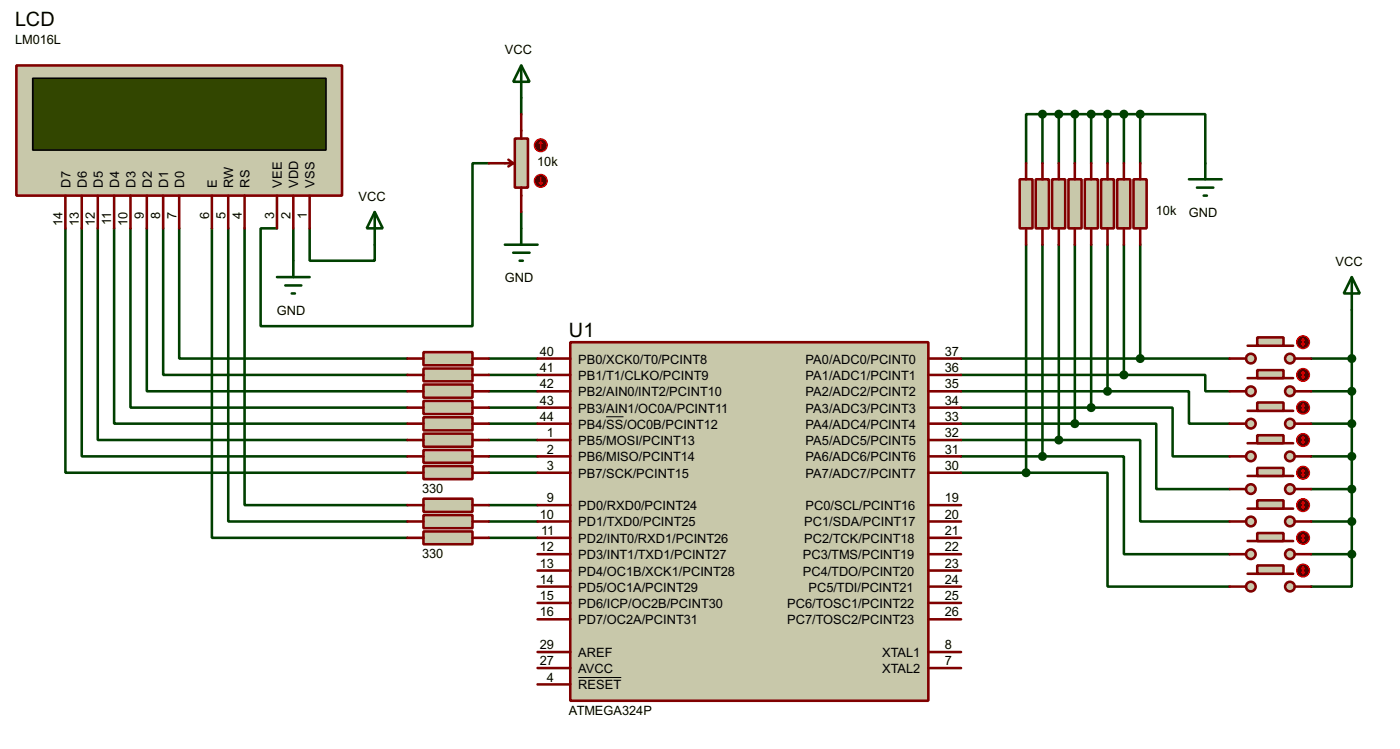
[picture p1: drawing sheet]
<svg xmlns="http://www.w3.org/2000/svg" width="218mm" height="117mm" viewBox="0 0 218 117" stroke-linecap="round" stroke-linejoin="round" font-family="sans-serif">
<g fill="none" stroke="#004000" stroke-width=".4">
<path d="M81.3 15.3v2.5M162.6 17.8h-2.5v7.7M162.6 17.8v7.7M162.6 17.8h15.3M165.2 17.8v7.7M167.7 17.8v7.7M170.2 17.8v7.7M172.8 17.8v7.7M175.3 17.8v7.7M177.9 17.8h10.1v7.7M177.9 17.8v7.7M10.2 35.6v38.1h53.4"/>
<path d="M12.8 35.6v35.6h50.8M15.3 35.6v33h48.3M17.8 35.6v30.5h45.8M20.4 35.6v28h43.2M22.9 35.6v25.4h40.7M25.5 35.6v22.9h38.1M28 35.6v20.3h35.6M33.1 35.6v48.3h30.5M35.6 35.6v45.7h28M38.2 35.6v43.2h25.4M45.8 35.6v5.1M48.3 35.6v5.1h10.2v-2.5"/>
<path d="M76.3 25.5h-2.6v25.4h-33v-15.3h2.5M81.3 33.1v2.5M160.1 38.2v35.5M162.6 38.2v33M165.2 38.2v30.4M167.7 38.2v27.9M170.2 38.2v25.4M172.8 38.2v22.8M175.3 38.2v20.3M177.9 38.2v17.7M76.3 55.9h7.6M76.3 58.5h7.6"/>
<path d="M149.9 55.9h41.9M149.9 58.5h25.4M175.3 58.5h12.7v2.5h3.8M204.5 55.9h6.4M210.9 48.3v38.1M76.3 61h7.6M76.3 63.6h7.6M76.3 66.1h7.6M76.3 68.6h7.6M76.3 71.2h7.6M76.3 73.7h7.6M76.3 78.8h7.6"/>
<path d="M149.9 61h22.9M149.9 63.6h20.3M149.9 66.1h17.8M149.9 68.6h15.3M149.9 71.2h12.7M149.9 73.7h10.2M160.1 73.7h12.7v17.8h19M162.6 71.2h12.7v15.2h16.5M165.2 68.6h12.7v12.7h13.9M167.7 66.1h12.7v10.2h11.4M170.2 63.6h12.7v7.6h8.9M172.8 61h12.7v5.1h6.3"/>
<path d="M204.5 61h6.4M204.5 66.1h6.4M204.5 71.2h6.4M204.5 76.3h6.4M76.3 81.3h7.6M76.3 83.9h7.6M204.5 81.3h6.4M204.5 86.4h6.4M210.9 86.4v5.1h-6.4"/>
</g>
<path d="M89 53.4h55.8v55.9h-55.8z" fill="#c8c8aa" stroke="#800000" stroke-width=".4"/>
<g fill="none" stroke="#800000" stroke-width=".4">
<path d="M83.9 58.5h5.1M83.9 55.9h5.1M144.8 58.5h5.1M144.8 55.9h5.1M83.9 78.8h5.1M83.9 71.2h5.1M83.9 68.6h5.1M83.9 66.1h5.1M83.9 63.6h5.1M83.9 61h5.1M83.9 73.7h5.1M144.8 78.8h5.1"/>
<path d="M144.8 71.2h5.1M144.8 68.6h5.1M144.8 66.1h5.1M144.8 63.6h5.1M144.8 61h5.1M144.8 73.7h5.1M83.9 94h5.1M83.9 91.5h5.1M83.9 89h5.1M83.9 86.4h5.1M83.9 83.9h5.1M83.9 81.3h5.1"/>
<path d="M83.9 96.6h5.1M144.8 94h5.1M144.8 91.5h5.1M144.8 89h5.1M144.8 86.4h5.1M144.8 83.9h5.1M144.8 81.3h5.1M144.8 96.6h5.1M83.9 104.2h5.1M83.9 101.7h5.1M83.9 106.7h5.1M144.8 104.2h5.1"/>
<path d="M144.8 101.7h5.1"/>
</g>
<path d="M94.6 65h2.7M90.2 105.6h6.7" fill="none" stroke="#000" stroke-width=".16"/>
<path d="M2.6 10.2h50.8v20.3h-50.8z" fill="#c8c8aa" stroke="#800000" stroke-width=".4"/>
<path d="M5.1 12.2h45.8v11.2h-45.8z" fill="#324600" stroke="#000" stroke-width=".25"/>
<g fill="none" stroke="#800000" stroke-width=".4">
<path d="M10.2 30.5v5.1M12.8 30.5v5.1M15.3 30.5v5.1M17.8 30.5v5.1M20.4 30.5v5.1M22.9 30.5v5.1M25.5 30.5v5.1M28 30.5v5.1M33.1 30.5v5.1M35.6 30.5v5.1M38.2 30.5v5.1M43.2 30.5v5.1"/>
<path d="M45.8 30.5v5.1M48.3 30.5v5.1"/>
</g>
<path d="M58.5 33.1l1.2 2.5h-2.5zM58.5 33.1v5.1M43.2 43.2h5.1M44.5 44.5h2.5M45.5 45.8h.5M45.8 40.7v2.5" fill="none" stroke="#004000" stroke-width=".4"/>
<path d="M80.3 21.6h2.1v7.7h-2.1z" fill="#c8c8aa" stroke="#800000" stroke-width=".4"/>
<path d="M81.3 17.8v3.8M76.3 25.5h3.8M79.3 24.9l.8 .6M80.1 25.5l-.8 .5M81.3 29.3v3.8" fill="none" stroke="#800000" stroke-width=".4"/>
<circle cx="84.3" cy="22.7" r="1" fill="#400000" stroke="#f00" stroke-width=".2"/>
<path d="M84.4 22.2l.2 .2M84.4 22.2l-.3 .2M84.4 22.2v1" fill="none" stroke="#f00" stroke-width=".2"/>
<circle cx="84.3" cy="28.2" r="1" fill="#400000" stroke="#f00" stroke-width=".2"/>
<path d="M84.1 28.5l.3 .3M84.4 27.7v1.1M84.6 28.5l-.2 .3" fill="none" stroke="#f00" stroke-width=".2"/>
<path d="M81.3 10.2l1.3 2.6h-2.5zM81.3 10.2v5.1M78.8 38.2h5.1M80.1 39.4h2.5M81.3 35.6v2.6M81.1 40.7h.5" fill="none" stroke="#004000" stroke-width=".4"/>
<path d="M66.1 54.9h7.6v2.1h-7.6z" fill="#c8c8aa" stroke="#800000" stroke-width=".4"/>
<path d="M63.6 55.9h2.5M73.7 55.9h2.6" fill="none" stroke="#800000" stroke-width=".4"/>
<path d="M66.1 57.5h7.6v2h-7.6z" fill="#c8c8aa" stroke="#800000" stroke-width=".4"/>
<path d="M63.6 58.5h2.5M73.7 58.5h2.6" fill="none" stroke="#800000" stroke-width=".4"/>
<path d="M66.1 60h7.6v2h-7.6z" fill="#c8c8aa" stroke="#800000" stroke-width=".4"/>
<path d="M63.6 61h2.5M73.7 61h2.6" fill="none" stroke="#800000" stroke-width=".4"/>
<path d="M66.1 62.5h7.6v2.1h-7.6z" fill="#c8c8aa" stroke="#800000" stroke-width=".4"/>
<path d="M63.6 63.6h2.5M73.7 63.6h2.6" fill="none" stroke="#800000" stroke-width=".4"/>
<path d="M66.1 65.1h7.6v2h-7.6z" fill="#c8c8aa" stroke="#800000" stroke-width=".4"/>
<path d="M63.6 66.1h2.5M73.7 66.1h2.6" fill="none" stroke="#800000" stroke-width=".4"/>
<path d="M66.1 67.6h7.6v2.1h-7.6z" fill="#c8c8aa" stroke="#800000" stroke-width=".4"/>
<path d="M63.6 68.6h2.5M73.7 68.6h2.6" fill="none" stroke="#800000" stroke-width=".4"/>
<path d="M66.1 70.2h7.6v2h-7.6z" fill="#c8c8aa" stroke="#800000" stroke-width=".4"/>
<path d="M63.6 71.2h2.5M73.7 71.2h2.6" fill="none" stroke="#800000" stroke-width=".4"/>
<path d="M66.1 72.7h7.6v2h-7.6z" fill="#c8c8aa" stroke="#800000" stroke-width=".4"/>
<path d="M63.6 73.7h2.5M73.7 73.7h2.6" fill="none" stroke="#800000" stroke-width=".4"/>
<path d="M66.1 77.8h7.6v2h-7.6z" fill="#c8c8aa" stroke="#800000" stroke-width=".4"/>
<path d="M63.6 78.8h2.5M73.7 78.8h2.6" fill="none" stroke="#800000" stroke-width=".4"/>
<path d="M66.1 80.3h7.6v2.1h-7.6z" fill="#c8c8aa" stroke="#800000" stroke-width=".4"/>
<path d="M63.6 81.3h2.5M73.7 81.3h2.6" fill="none" stroke="#800000" stroke-width=".4"/>
<path d="M66.1 82.9h7.6v2h-7.6z" fill="#c8c8aa" stroke="#800000" stroke-width=".4"/>
<path d="M63.6 83.9h2.5M73.7 83.9h2.6" fill="none" stroke="#800000" stroke-width=".4"/>
<g fill="#c8c8aa" stroke="#800000" stroke-width=".4">
<circle cx="201.2" cy="55.9" r=".75"/>
<circle cx="195.1" cy="55.9" r=".75"/>
</g>
<path d="M194.6 53.9h7.1" fill="none" stroke="#800000" stroke-width=".4"/>
<path d="M196.1 52.6h4.1v1.3h-4.1z" fill="#c8c8aa" stroke="#800000" stroke-width=".4"/>
<path d="M191.8 55.9h2.6M202 55.9h2.5" fill="none" stroke="#800000" stroke-width=".4"/>
<circle cx="203.2" cy="53.4" r="1" fill="#400000" stroke="#f00" stroke-width=".2"/>
<path d="M203 53.6l.3 .3M203.3 52.9v1M203.3 52.9l-.3 .2M203.3 52.9l.2 .2M203.5 53.6l-.2 .3" fill="none" stroke="#f00" stroke-width=".2"/>
<path d="M210.9 43.2l1.2 2.6h-2.5zM210.9 43.2v5.1" fill="none" stroke="#004000" stroke-width=".4"/>
<g fill="#c8c8aa" stroke="#800000" stroke-width=".4">
<circle cx="201.2" cy="61" r=".75"/>
<circle cx="195.1" cy="61" r=".75"/>
</g>
<path d="M194.6 59h7.1" fill="none" stroke="#800000" stroke-width=".4"/>
<path d="M196.1 57.7h4.1v1.3h-4.1z" fill="#c8c8aa" stroke="#800000" stroke-width=".4"/>
<path d="M191.8 61h2.6M202 61h2.5" fill="none" stroke="#800000" stroke-width=".4"/>
<circle cx="203.2" cy="58.5" r="1" fill="#400000" stroke="#f00" stroke-width=".2"/>
<path d="M203 58.7l.3 .3M203.3 58v1M203.3 58l-.3 .2M203.3 58l.2 .2M203.5 58.7l-.2 .3" fill="none" stroke="#f00" stroke-width=".2"/>
<g fill="#c8c8aa" stroke="#800000" stroke-width=".4">
<circle cx="201.2" cy="66.1" r=".75"/>
<circle cx="195.1" cy="66.1" r=".75"/>
</g>
<path d="M194.6 64.1h7.1" fill="none" stroke="#800000" stroke-width=".4"/>
<path d="M196.1 62.8h4.1v1.3h-4.1z" fill="#c8c8aa" stroke="#800000" stroke-width=".4"/>
<path d="M191.8 66.1h2.6M202 66.1h2.5" fill="none" stroke="#800000" stroke-width=".4"/>
<circle cx="203.2" cy="63.6" r="1" fill="#400000" stroke="#f00" stroke-width=".2"/>
<path d="M203 63.8l.3 .3M203.3 63v1.1M203.3 63l-.3 .3M203.3 63l.2 .3M203.5 63.8l-.2 .3" fill="none" stroke="#f00" stroke-width=".2"/>
<g fill="#c8c8aa" stroke="#800000" stroke-width=".4">
<circle cx="201.2" cy="71.2" r=".75"/>
<circle cx="195.1" cy="71.2" r=".75"/>
</g>
<path d="M194.6 69.1h7.1" fill="none" stroke="#800000" stroke-width=".4"/>
<path d="M196.1 67.9h4.1v1.2h-4.1z" fill="#c8c8aa" stroke="#800000" stroke-width=".4"/>
<path d="M191.8 71.2h2.6M202 71.2h2.5" fill="none" stroke="#800000" stroke-width=".4"/>
<circle cx="203.2" cy="68.6" r="1" fill="#400000" stroke="#f00" stroke-width=".2"/>
<path d="M203 68.9l.3 .2M203.3 68.1v1M203.3 68.1l-.3 .3M203.3 68.1l.2 .3M203.5 68.9l-.2 .2" fill="none" stroke="#f00" stroke-width=".2"/>
<g fill="#c8c8aa" stroke="#800000" stroke-width=".4">
<circle cx="201.2" cy="76.3" r=".75"/>
<circle cx="195.1" cy="76.3" r=".75"/>
</g>
<path d="M194.6 74.2h7.1" fill="none" stroke="#800000" stroke-width=".4"/>
<path d="M196.1 73h4.1v1.2h-4.1z" fill="#c8c8aa" stroke="#800000" stroke-width=".4"/>
<path d="M191.8 76.3h2.6M202 76.3h2.5" fill="none" stroke="#800000" stroke-width=".4"/>
<circle cx="203.2" cy="73.7" r="1" fill="#400000" stroke="#f00" stroke-width=".2"/>
<path d="M203 74l.3 .2M203.3 73.2v1M203.3 73.2l-.3 .3M203.3 73.2l.2 .3M203.5 74l-.2 .2" fill="none" stroke="#f00" stroke-width=".2"/>
<g fill="#c8c8aa" stroke="#800000" stroke-width=".4">
<circle cx="201.2" cy="81.3" r=".75"/>
<circle cx="195.1" cy="81.3" r=".75"/>
</g>
<path d="M194.6 79.3h7.1" fill="none" stroke="#800000" stroke-width=".4"/>
<path d="M196.1 78h4.1v1.3h-4.1z" fill="#c8c8aa" stroke="#800000" stroke-width=".4"/>
<path d="M191.8 81.3h2.6M202 81.3h2.5" fill="none" stroke="#800000" stroke-width=".4"/>
<circle cx="203.2" cy="78.8" r="1" fill="#400000" stroke="#f00" stroke-width=".2"/>
<path d="M203 79l.3 .3M203.3 78.3v1M203.3 78.3l-.3 .2M203.3 78.3l.2 .2M203.5 79l-.2 .3" fill="none" stroke="#f00" stroke-width=".2"/>
<g fill="#c8c8aa" stroke="#800000" stroke-width=".4">
<circle cx="201.2" cy="86.4" r=".75"/>
<circle cx="195.1" cy="86.4" r=".75"/>
</g>
<path d="M194.6 84.4h7.1" fill="none" stroke="#800000" stroke-width=".4"/>
<path d="M196.1 83.1h4.1v1.3h-4.1z" fill="#c8c8aa" stroke="#800000" stroke-width=".4"/>
<path d="M191.8 86.4h2.6M202 86.4h2.5" fill="none" stroke="#800000" stroke-width=".4"/>
<circle cx="203.2" cy="83.9" r="1" fill="#400000" stroke="#f00" stroke-width=".2"/>
<path d="M203 84.1l.3 .3M203.3 83.4v1M203.3 83.4l-.3 .2M203.3 83.4l.2 .2M203.5 84.1l-.2 .3" fill="none" stroke="#f00" stroke-width=".2"/>
<g fill="#c8c8aa" stroke="#800000" stroke-width=".4">
<circle cx="201.2" cy="91.5" r=".75"/>
<circle cx="195.1" cy="91.5" r=".75"/>
</g>
<path d="M194.6 89.5h7.1" fill="none" stroke="#800000" stroke-width=".4"/>
<path d="M196.1 88.2h4.1v1.3h-4.1z" fill="#c8c8aa" stroke="#800000" stroke-width=".4"/>
<path d="M191.8 91.5h2.6M202 91.5h2.5" fill="none" stroke="#800000" stroke-width=".4"/>
<circle cx="203.2" cy="89" r="1" fill="#400000" stroke="#f00" stroke-width=".2"/>
<path d="M203 89.2l.3 .3M203.3 88.4v1.1M203.3 88.4l-.3 .3M203.3 88.4l.2 .3M203.5 89.2l-.2 .3" fill="none" stroke="#f00" stroke-width=".2"/>
<path d="M176.8 28h2.1v7.6h-2.1z" fill="#c8c8aa" stroke="#800000" stroke-width=".4"/>
<path d="M177.9 25.5v2.5M177.9 35.6v2.6" fill="none" stroke="#800000" stroke-width=".4"/>
<circle cx="177.8" cy="55.9" r=".5" fill="#004000" stroke="#004000" stroke-width=".4"/>
<path d="M174.3 28h2v7.6h-2z" fill="#c8c8aa" stroke="#800000" stroke-width=".4"/>
<path d="M175.3 25.5v2.5M175.3 35.6v2.6" fill="none" stroke="#800000" stroke-width=".4"/>
<circle cx="175.3" cy="58.5" r=".5" fill="#004000" stroke="#004000" stroke-width=".4"/>
<path d="M171.8 28h2v7.6h-2z" fill="#c8c8aa" stroke="#800000" stroke-width=".4"/>
<path d="M172.8 25.5v2.5M172.8 35.6v2.6" fill="none" stroke="#800000" stroke-width=".4"/>
<path d="M169.2 28h2.1v7.6h-2.1z" fill="#c8c8aa" stroke="#800000" stroke-width=".4"/>
<path d="M170.2 25.5v2.5M170.2 35.6v2.6" fill="none" stroke="#800000" stroke-width=".4"/>
<path d="M166.7 28h2v7.6h-2z" fill="#c8c8aa" stroke="#800000" stroke-width=".4"/>
<path d="M167.7 25.5v2.5M167.7 35.6v2.6" fill="none" stroke="#800000" stroke-width=".4"/>
<path d="M164.1 28h2.1v7.6h-2.1z" fill="#c8c8aa" stroke="#800000" stroke-width=".4"/>
<path d="M165.2 25.5v2.5M165.2 35.6v2.6" fill="none" stroke="#800000" stroke-width=".4"/>
<path d="M161.6 28h2v7.6h-2z" fill="#c8c8aa" stroke="#800000" stroke-width=".4"/>
<path d="M162.6 25.5v2.5M162.6 35.6v2.6" fill="none" stroke="#800000" stroke-width=".4"/>
<path d="M159.1 28h2v7.6h-2z" fill="#c8c8aa" stroke="#800000" stroke-width=".4"/>
<path d="M160.1 25.5v2.5M160.1 35.6v2.6" fill="none" stroke="#800000" stroke-width=".4"/>
<g fill="#004000" stroke="#004000" stroke-width=".4">
<circle cx="172.7" cy="61" r=".5"/>
<circle cx="170.2" cy="63.6" r=".5"/>
<circle cx="167.6" cy="66.1" r=".5"/>
<circle cx="165.1" cy="68.6" r=".5"/>
<circle cx="162.6" cy="71.2" r=".5"/>
<circle cx="160" cy="73.7" r=".5"/>
<circle cx="210.8" cy="55.9" r=".5"/>
<circle cx="210.8" cy="61" r=".5"/>
<circle cx="210.8" cy="66.1" r=".5"/>
<circle cx="210.8" cy="71.2" r=".5"/>
<circle cx="210.8" cy="76.3" r=".5"/>
<circle cx="210.8" cy="81.3" r=".5"/>
<circle cx="210.8" cy="86.4" r=".5"/>
<circle cx="162.6" cy="17.8" r=".5"/>
<circle cx="165.1" cy="17.8" r=".5"/>
<circle cx="167.6" cy="17.8" r=".5"/>
<circle cx="170.2" cy="17.8" r=".5"/>
<circle cx="172.7" cy="17.8" r=".5"/>
<circle cx="175.3" cy="17.8" r=".5"/>
<circle cx="177.8" cy="17.8" r=".5"/>
</g>
<path d="M185.5 28h5.1M186.7 29.3h2.6M187.8 30.5h.5M188 25.5v2.5" fill="none" stroke="#004000" stroke-width=".4"/>
<g font-size="3.1">
<text x="2.4" y="4.1">LCD</text>
<text x="88.8" y="52.5">U1</text>
</g>
<g font-size="2">
<text x="2.4" y="6.9">LM016L</text>
<text x="78.8" y="8.4">VCC</text>
<text x="11" y="29.3" transform="rotate(-90 11 29.3)">D7</text>
<text x="13.5" y="29.3" transform="rotate(-90 13.5 29.3)">D6</text>
<text x="16" y="29.3" transform="rotate(-90 16 29.3)">D5</text>
<text x="18.6" y="29.3" transform="rotate(-90 18.6 29.3)">D4</text>
<text x="21.1" y="29.3" transform="rotate(-90 21.1 29.3)">D3</text>
<text x="23.7" y="29.3" transform="rotate(-90 23.7 29.3)">D2</text>
<text x="26.2" y="29.3" transform="rotate(-90 26.2 29.3)">D1</text>
<text x="28.7" y="29.3" transform="rotate(-90 28.7 29.3)">D0</text>
<text x="33.8" y="29.3" transform="rotate(-90 33.8 29.3)">E</text>
<text x="36.4" y="29.3" transform="rotate(-90 36.4 29.3)">RW</text>
<text x="38.9" y="29.3" transform="rotate(-90 38.9 29.3)">RS</text>
<text x="44" y="29.3" transform="rotate(-90 44 29.3)">VEE</text>
<text x="46.5" y="29.3" transform="rotate(-90 46.5 29.3)">VDD</text>
<text x="49.1" y="29.3" transform="rotate(-90 49.1 29.3)">VSS</text>
<text x="83.8" y="25.9">10k</text>
<text x="9.8" y="35.3" transform="rotate(-90 9.8 35.3)">14</text>
<text x="12.3" y="35.3" transform="rotate(-90 12.3 35.3)">13</text>
<text x="14.8" y="35.3" transform="rotate(-90 14.8 35.3)">12</text>
<text x="17.4" y="35" transform="rotate(-90 17.4 35)">11</text>
<text x="19.9" y="35.3" transform="rotate(-90 19.9 35.3)">10</text>
<text x="22.5" y="34.2" transform="rotate(-90 22.5 34.2)">9</text>
<text x="25" y="34.2" transform="rotate(-90 25 34.2)">8</text>
<text x="27.5" y="34.2" transform="rotate(-90 27.5 34.2)">7</text>
<text x="32.6" y="34.2" transform="rotate(-90 32.6 34.2)">6</text>
<text x="35.2" y="34.2" transform="rotate(-90 35.2 34.2)">5</text>
<text x="37.7" y="34.2" transform="rotate(-90 37.7 34.2)">4</text>
<text x="42.8" y="34.2" transform="rotate(-90 42.8 34.2)">3</text>
<text x="45.3" y="34.2" transform="rotate(-90 45.3 34.2)">2</text>
<text x="47.9" y="34.2" transform="rotate(-90 47.9 34.2)">1</text>
<text x="55.9" y="31.3">VCC</text>
<text x="180.3" y="33.6">10k</text>
<text x="185.5" y="33.8">GND</text>
<text x="208.3" y="41.4">VCC</text>
<text x="78.8" y="44">GND</text>
<text x="43.2" y="49.1">GND</text>
<text x="65.9" y="59.1">330</text>
<text x="84.2" y="58">41</text>
<text x="84.2" y="55.5">40</text>
<text x="90.2" y="59.2">PB1/T1/CLKO/PCINT9</text>
<text x="90.2" y="56.7">PB0/XCK0/T0/PCINT8</text>
<text x="125.7" y="59.2">PA1/ADC1/PCINT1</text>
<text x="125.7" y="56.7">PA0/ADC0/PCINT0</text>
<text x="147.4" y="58">36</text>
<text x="147.4" y="55.5">37</text>
<text x="65.9" y="61.6">330</text>
<text x="65.9" y="64.2">330</text>
<text x="84.2" y="65.6">44</text>
<text x="84.2" y="63.1">43</text>
<text x="84.2" y="60.6">42</text>
<text x="90.2" y="64.3">PB3/AIN1/OC0A/PCINT11</text>
<text x="90.2" y="61.8">PB2/AIN0/INT2/PCINT10</text>
<text x="125.7" y="64.3">PA3/ADC3/PCINT3</text>
<text x="125.7" y="61.8">PA2/ADC2/PCINT2</text>
<text x="147.4" y="65.6">33</text>
<text x="147.4" y="63.1">34</text>
<text x="147.4" y="60.6">35</text>
<text x="65.9" y="66.7">330</text>
<text x="65.9" y="69.3">330</text>
<text x="65.9" y="71.8">330</text>
<text x="85.3" y="70.7">2</text>
<text x="85.3" y="68.2">1</text>
<text x="90.2" y="71.9">PB6/MISO/PCINT14</text>
<text x="90.2" y="69.4">PB5/MOSI/PCINT13</text>
<text x="90.2" y="66.8">PB4/SS/OC0B/PCINT12</text>
<text x="125.7" y="71.9">PA6/ADC6/PCINT6</text>
<text x="125.7" y="69.4">PA5/ADC5/PCINT5</text>
<text x="125.7" y="66.8">PA4/ADC4/PCINT4</text>
<text x="147.4" y="70.7">31</text>
<text x="147.4" y="68.2">32</text>
<text x="65.9" y="74.3">330</text>
<text x="65.9" y="76.9">330</text>
<text x="85.3" y="73.3">3</text>
<text x="90.2" y="74.5">PB7/SCK/PCINT15</text>
<text x="125.7" y="74.5">PA7/ADC7/PCINT7</text>
<text x="147.4" y="73.3">30</text>
<text x="65.9" y="82">330</text>
<text x="84.2" y="80.9">10</text>
<text x="84.4" y="83.4">11</text>
<text x="85.3" y="78.3">9</text>
<text x="90.2" y="82.1">PD1/TXD0/PCINT25</text>
<text x="90.2" y="79.5">PD0/RXD0/PCINT24</text>
<text x="125.4" y="82.1">PC1/SDA/PCINT17</text>
<text x="125.7" y="79.5">PC0/SCL/PCINT16</text>
<text x="147.4" y="83.4">21</text>
<text x="147.4" y="80.9">20</text>
<text x="147.4" y="78.3">19</text>
<text x="65.9" y="84.5">330</text>
<text x="65.9" y="87">330</text>
<text x="84.2" y="88.5">13</text>
<text x="84.2" y="86">12</text>
<text x="90.2" y="89.7">PD4/OC1B/XCK1/PCINT28</text>
<text x="90.2" y="87.2">PD3/INT1/TXD1/PCINT27</text>
<text x="90.2" y="84.6">PD2/INT0/RXD1/PCINT26</text>
<text x="125.2" y="89.7">PC4/TDO/PCINT20</text>
<text x="125.2" y="87.2">PC3/TMS/PCINT19</text>
<text x="125.4" y="84.6">PC2/TCK/PCINT18</text>
<text x="147.4" y="88.5">23</text>
<text x="147.4" y="86">22</text>
<text x="84.2" y="93.6">15</text>
<text x="84.2" y="91">14</text>
<text x="90.2" y="94.8">PD6/ICP/OC2B/PCINT30</text>
<text x="90.2" y="92.2">PD5/OC1A/PCINT29</text>
<text x="122.8" y="94.8">PC6/TOSC1/PCINT22</text>
<text x="126.1" y="92.2">PC5/TDI/PCINT21</text>
<text x="147.4" y="93.6">25</text>
<text x="147.4" y="91">24</text>
<text x="84.2" y="101.2">29</text>
<text x="84.2" y="96.1">16</text>
<text x="90.2" y="97.3">PD7/OC2A/PCINT31</text>
<text x="122.8" y="97.3">PC7/TOSC2/PCINT23</text>
<text x="147.4" y="96.1">26</text>
<text x="147.4" y="101.2">8</text>
<text x="84.2" y="103.7">27</text>
<text x="85.3" y="106.3">4</text>
<text x="90.2" y="104.9">AVCC</text>
<text x="90.2" y="102.4">AREF</text>
<text x="90.2" y="107.5">RESET</text>
<text x="137.6" y="102.4">XTAL1</text>
<text x="137.6" y="104.9">XTAL2</text>
<text x="147.4" y="103.7">7</text>
<text x="88.8" y="111.4">ATMEGA324P</text>
</g>
</svg>
